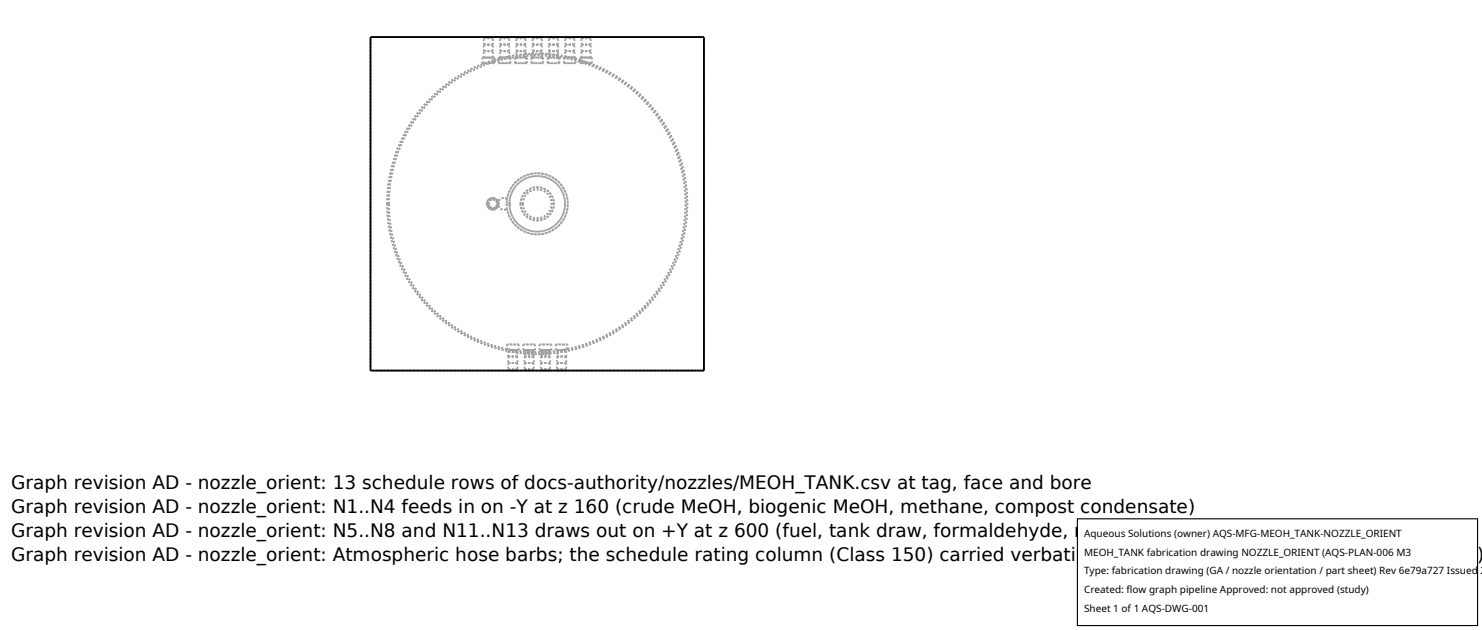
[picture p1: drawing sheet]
<svg xmlns="http://www.w3.org/2000/svg" width="212mm" height="90mm" viewBox="0 0 212 90" stroke-linecap="round" stroke-linejoin="round" font-family="sans-serif">
<g fill="none" stroke="#a0a0a0" stroke-width=".26" stroke-dasharray=".3 .3" stroke-linecap="butt">
<path d="M68.9 9h.3M68.9 9v-.8M68.9 8.2h1.7M69.1 7.3h1.3M69.1 6.4h1.3M69.1 5.5h1.3M69.1 8.2h1.3M69.1 8.2v-.9M69.1 7.3v-.9M69.1 6.4v-.9M69.1 5.5v-.2M69.1 5.3h1.3"/>
<path d="M69.2 9l1.3-.4M69.2 9h1.3M70.4 8.2h-1.3M70.4 7.3h-1.3M70.4 6.4h-1.3M70.4 5.5h-1.3M70.4 5.3h-1.3M70.4 8.2v-.9M70.4 7.3v-.9M70.4 6.4v-.9M70.4 5.3v.2M70.5 8.6l.8-.2"/>
<path d="M70.5 9h.1M70.5 8.6v.4M70.6 9h-1.7M70.6 8.2h-1.7M70.6 8.2v.8M71.2 9h.1M71.2 8.2h.7M71.2 8.2v.8M71.3 8.4l.6-.2M71.3 8.4v.6M71.3 9h1.6M71.4 7.3h1.4"/>
<path d="M71.4 6.4h1.4M71.4 5.5h1.4M71.5 8.2h.4M71.5 8.2l-.1-.9M71.5 7.3h1.2M71.5 7.3l-.1-.9M71.5 6.4h1.2M71.5 6.4l-.1-.9M71.5 5.5h1.2M71.5 5.5v-.2M71.5 5.3h1.2M72.6 8.2h.1"/>
<path d="M72.6 8.2h.3M72.6 8.2v-.1M72.6 8.1l1.3-.2M72.6 8.1l-.7 .1M72.7 8.2h-1.2M72.7 7.3h-1.2M72.7 6.4h-1.2M72.7 5.5h-1.2M72.7 5.3h-1.2M72.7 8.2l.1-.9M72.7 7.3l.1-.9M72.7 6.4l.1-.9"/>
<path d="M72.7 5.3v.2M72.8 7.3h-1.4M72.8 6.4h-1.4M72.8 5.5h-1.4M72.9 8.2v.8M72.9 9h-1.7M72.9 8.2h-1.7M73.6 8.2v.8M73.6 8.2h.3M73.6 9h1.6M73.7 7.3h1.4M73.7 6.4h1.4"/>
<path d="M73.7 5.5h1.4M73.8 8.2l-.1-.9M73.8 8.2h.1M73.8 7.3h1.2M73.8 7.3l-.1-.9M73.8 6.4h1.2M73.8 6.4l-.1-.9M73.8 5.5h1.2M73.8 5.5v-.2M73.8 5.3h1.2M73.9 7.9v.3M74.9 8.2h.1"/>
<path d="M74.9 8.2l.1-.5M74.9 8.2h.3M75 7.7h1.2M75 7.7l-1.1 .2M75 8.2h-1.2M75 7.3h-1.2M75 6.4h-1.2M75 5.5h-1.2M75 5.3h-1.2M75 8.2l.1-.9M75 7.3l.1-.9M75 6.4l.1-.9"/>
<path d="M75 5.3v.2M75.1 7.3h-1.4M75.1 6.4h-1.4M75.1 5.5h-1.4M75.2 8.2v.8M75.2 8.2h-1.6M75.2 9h-1.6M75.9 8.2h.1M75.9 9h.1M75.9 8.2v.8M76 8.2h.2M76 8.2v.8"/>
<path d="M76 9h1.5M76 7.3h1.4M76 6.4h1.4M76 5.5h1.4M76.1 8.2l-.1-.9M76.1 8.2h.1M76.1 7.3h1.3M76.1 7.3l-.1-.9M76.1 6.4h1.3M76.1 6.4l-.1-.9M76.1 5.5h1.3M76.1 5.5v-.2"/>
<path d="M76.1 5.3h1.3M76.2 7.7v.5M77.3 8.2h.1M77.3 8.2v-.5M77.3 8.2h.2M77.3 7.7h1.2M77.3 7.7h-1.1M77.4 8.2h-1.3M77.4 7.3h-1.3M77.4 6.4h-1.3M77.4 5.5h-1.3M77.4 5.3h-1.3"/>
<path d="M77.4 8.2v-.9M77.4 7.3v-.9M77.4 6.4v-.9M77.4 5.3v.2M77.4 7.3h-1.4M77.4 6.4h-1.4M77.4 5.5h-1.4M77.5 8.2h.1M77.5 9h.1M77.5 8.2v.8M77.6 8.2h-1.7M77.6 9h-1.7"/>
<path d="M77.6 8.2v.8M78.2 8.2h.1M78.2 9h.1M78.2 8.2v.8M78.3 8.2h.2M78.3 8.2v.8M78.3 9h1.5M78.4 7.3h1.3M78.4 6.4h1.3M78.4 5.5h1.3M78.4 8.2v-.9M78.4 8.2h.1"/>
<path d="M78.4 7.3v-.9M78.4 6.4v-.9M78.4 5.5v-.2M78.4 5.3h1.3M78.5 7.7v.5M79.6 8.2h.1M79.6 8.2v-.3M79.6 8.2h.2M79.6 7.9l1.2 .2M79.6 7.9l-1.1-.2M79.7 8.2h-1.3M79.7 7.3h-1.3"/>
<path d="M79.7 6.4h-1.3M79.7 5.5h-1.3M79.7 5.3h-1.3M79.7 8.2v-.9M79.7 7.3v-.9M79.7 6.4v-.9M79.7 5.3v.2M79.8 8.2h.1M79.8 9h.1M79.8 8.2v.8M79.9 8.2h-1.7M79.9 9h-1.7"/>
<path d="M79.9 8.2v.8M80.5 8.2h1.7M80.5 9h.1M80.5 8.2v.8M80.6 8.2h-.1M80.6 8.2h.3M80.6 8.2v.8M80.6 9h1.6M80.7 7.3h1.4M80.7 6.4h1.4M80.7 5.5h1.4M80.8 8.2l-.1-.9"/>
<path d="M80.8 8.2h.1M80.8 7.3h1.2M80.8 7.3l-.1-.9M80.8 6.4h1.2M80.8 6.4l-.1-.9M80.8 5.5h1.2M80.8 5.5v-.2M80.8 5.3h1.2M80.8 8.1l.1 .1M81.6 8.2l.6 .2M81.6 8.2l-.8-.1M81.6 8.2h.4"/>
<path d="M82 8.2h-1.2M82 7.3h-1.2M82 6.4h-1.2M82 5.5h-1.2M82 5.3h-1.2M82 8.2l.1-.9M82 7.3l.1-.9M82 6.4l.1-.9M82 5.3v.2M82.1 7.3h-1.4M82.1 6.4h-1.4M82.1 5.5h-1.4"/>
<path d="M82.2 8.4l.7 .2M82.2 8.4v.6M82.2 8.2h-.6M82.2 9h-1.7M82.2 8.2v.8M82.9 9v-.8M82.9 8.2h1.7M82.9 8.6l1.3 .4M82.9 8.6v.4M82.9 9h1.3M83 7.3h1.4M83 6.4h1.4"/>
<path d="M83 5.5h1.4M83.1 8.2h1.2M83.1 8.2l-.1-.9M83.1 7.3h1.2M83.1 7.3l-.1-.9M83.1 6.4h1.2M83.1 6.4l-.1-.9M83.1 5.5h1.2M83.1 5.5v-.2M83.1 5.3h1.2M84.2 9l2.8 1.3 2.3 1.5 2.3 1.9 1.9 2 1.6 2.4 1.3 2.5 1 2.7 .6 3.1 .2 2.8-.3 3-.6 2.9-1 2.7-1.4 2.7-1.7 2.3-2.1 2.2-2.3 1.8-2.4 1.4-2.7 1.2-2.8 .7-2.9 .4h-2.9l-3.1-.5-2.8-.8-2.5-1.2-2.4-1.4-2.3-2-1.9-2-1.7-2.4-1.3-2.5-1-2.8-.6-2.9-.2-2.9M84.2 9h.4"/>
<path d="M84.3 8.2h-1.2M84.3 7.3h-1.2M84.3 6.4h-1.2M84.3 5.5h-1.2M84.3 5.3h-1.2M84.3 8.2l.1-.9M84.3 7.3l.1-.9M84.3 6.4l.1-.9M84.3 5.3v.2M84.4 7.3h-1.4M84.4 6.4h-1.4M84.4 5.5h-1.4"/>
<path d="M84.6 9h-1.7M84.6 8.2h-1.7M84.6 8.2v.8M100.5 5.3h-47.6M55.3 29.1l.1 2.1 .3 2.1 .5 2 .7 1.9 .9 1.9 1 1.8 1.3 1.7 1.4 1.5 1.4 1.4 1.8 1.3 1.8 1.1 2 1 2.1 .7 2 .5 2.1 .3 1.9 .1 2.1-.1 2-.2 2-.5 2-.7 2-.9 1.7-1 1.7-1.3 1.7-1.4 1.4-1.6 1.3-1.8 1.1-1.8 .9-1.9 .7-1.8 .5-2.1 .3-2 .2-2.2-.1-2.1-.3-2-.5-1.9-.7-2-.8-1.8-1.1-2-1.3-1.8-1.4-1.5-1.4-1.3-1.8-1.4-1.9-1.1-1.9-.9-1.8-.7-2-.6-2.1-.3-2.2-.1-2.2 .1-2 .3-1.9 .4-2.1 .7-2 1-1.7 1-1.7 1.2-1.6 1.4-1.4 1.6-1.3 1.6-1.1 1.8-.9 2-.8 2.1-.5 2-.3 2.1-.1 2.1M55.3 29.1l.2-3.1 .7-3.2 1.2-3 1.7-2.8 2-2.6 2.4-2.2 2.8-1.8 2.9-1.4M55.5 29.1l.1-2.1 .3-2 .5-2 .7-1.9 .8-1.8 1.1-1.8 1.2-1.6 1.4-1.7 1.6-1.4 1.6-1.2 1.8-1.1 1.9-.9 1.9-.7 2.2-.6 2-.3 2-.1 2.2 .1 2.1 .3 1.9 .5 2 .7 1.7 .8 1.8 1.1 1.6 1.1 1.7 1.5 1.4 1.5 1.3 1.7 1 1.8 1 1.9 .7 1.9 .5 2.2 .3 2 .1 2-.1 2.2-.3 2.1-.5 1.9-.7 1.9-.8 1.8-1 1.8-1.2 1.6-1.5 1.7-1.5 1.4-1.7 1.2-1.7 1.1-1.9 .9-2 .7-2.1 .6-2.1 .3-2 .1-2.2-.1-2-.3-1.9-.5-2-.7-1.8-.8-1.8-1.1-1.6-1.1-1.6-1.5-1.5-1.6-1.3-1.7-1-1.8-1-2-.7-1.9-.5-1.9-.3-2.1-.1-2.1M69.5 29.1l.3 .6 .5 .2 .6-.1 .3-.7-.2-.6-.6-.2-.6 .2-.3 .6M69.5 29.1l.3-.6 .5-.2 .6 .2 .3 .6-.2 .6-.6 .2-.6-.2-.3-.6M69.7 29.1l.2-.5 .5-.2 .5 .2 .2 .5-.2 .5-.5 .2-.5-.2-.2-.5M69.7 29.1l.2-.4 .5-.2 .4 .1 .2 .5-.1 .4-.5 .3-.5-.2-.2-.5M69.8 29.1l.1-.4 .5-.2 .4 .1 .2 .5-.2 .4-.4 .2-.4-.1-.2-.5"/>
<path d="M72.4 29.1v.7M72.4 29.1l.1 .9 .2 .7 .3 .7 .6 .7 .6 .6 .8 .4 .8 .3 .9 .1 .8-.1 .9-.2 .7-.4 .7-.6 .5-.6 .5-.8 .2-.8 .1-.9-.1-.8-.2-.9-.4-.6-.5-.7-.7-.6-.7-.4-.8-.3-.9-.1-.9 .1-.8 .2-.8 .5-.6 .5-.6 .7-.4 .7-.2 .8-.1 .9M72.4 28.4l-.4-.1h-.4l-.3 .3-.2 .5 .1 .4 .3 .3 .5 .1 .4-.1M72.4 29.8l.2 .8 .4 .7 .5 .7 .6 .6 1.3 .7 1.6 .2 .8-.2 .8-.2 1.3-1 .5-.6 .4-.7 .2-.8 .1-.8-.1-.8-.2-.8-.3-.7-.5-.7-.6-.5-.7-.5-.8-.3-.8-.1h-.8l-.8 .1-.8 .3-.6 .5-.6 .5-.5 .7-.4 .7-.2 .8M72.4 28.4v.7M72.8 29.1v.3M72.8 29.1v.8l.3 .8 .8 1.2 .6 .5 .7 .3 .7 .3 .8 .1 .7-.1 .8-.2 .7-.4 .6-.4 .5-.7 .4-.7 .2-.7 .1-.8-.1-.7-.2-.8-.4-.7-.5-.6-.6-.5-.7-.4-1.4-.3-.8 .1-.8 .2-.7 .4-.5 .5-.5 .5-.4 .7-.3 .8v.8M72.8 28.8v.3M72.8 29.4l.3 1.4 .9 1.2 .6 .5 .7 .3 .8 .2 .8 .1 .8-.2 .7-.2 1.2-.9 .8-1.2 .3-1.5-.3-1.4-.3-.7-.5-.6-1.2-.9-.7-.2-.8-.2-.8 .1-.8 .2-.7 .3-.6 .5-.9 1.2-.3 1.4M72.8 28.8v.6M72.8 29.4v-.6M74.3 29.1l.2 .9 .5 .7 .7 .6 1 .2 .9-.2 .8-.5 .5-.7 .2-1-.1-.9-.5-.7-.8-.6-.9-.2-1 .2-.7 .5-.6 .8-.2 .9"/>
<path d="M74.3 29.1l.2-.9 .5-.7 .7-.6 1-.2 .9 .2 .8 .5 .5 .7 .2 1-.1 .9-.5 .7-.8 .6-.9 .2-1-.2-.7-.5-.6-.8-.2-.9M74.7 29.1l.1-.8 .5-.7 .7-.4 .7-.2 .9 .2 .6 .5 .4 .6 .2 .8-.2 .8-.4 .7-.6 .4-.9 .2-.7-.2-.7-.4-.5-.7-.1-.8M74.7 29.1l.1 .8 .5 .7 .7 .4 .7 .2 .9-.2 .6-.4 .4-.7 .2-.8-.2-.8-.4-.6-.6-.5-.9-.2-.7 .2-.7 .4-.5 .7-.1 .8M52.9 52.9v-47.6M72.4 49.9l.7 .1M72.4 49.2h1.7M72.4 49.2v.7M72.6 50.9h1.3M72.6 51.8h1.3M72.6 52.8h1.3M72.6 50.1l1.3 .2M72.6 50.1v.8"/>
<path d="M72.6 50.9v.9M72.6 51.8v1M72.6 52.8v.1M72.6 52.9h1.3M73.1 50l-.7-.1M73.1 50l.8 .1M73.1 50h.8M73.1 50h1M73.9 50.9h-1.3M73.9 51.8h-1.3M73.9 52.8h-1.3M73.9 52.9h-1.3"/>
<path d="M73.9 50h-.8M73.9 50.9v.9M73.9 51.8v1M73.9 52.9v-.1M73.9 50v.1M73.9 50.1l-.8-.1M73.9 50.3l-1.3-.2M73.9 50.3v.6M74.1 49.2h-1.7M74.1 50h-1M74.1 50v-.8M74.7 50h1.7"/>
<path d="M74.7 49.2v.8M74.7 49.2h1.7M74.9 50.9h1.4M74.9 51.8h1.4M74.9 52.8h1.4M74.9 50.5h1.3M74.9 50.5v.4M74.9 50.2l1.3 .1M74.9 50.9h1.3M74.9 50.9v.9M74.9 51.8h1.3M74.9 51.8v1"/>
<path d="M74.9 52.8h1.3M74.9 52.8v.1M74.9 52.9h1.3M74.9 50v.2M74.9 50h1.3M76.2 50.9h-1.3M76.2 51.8h-1.3M76.2 52.8h-1.3M76.2 52.9h-1.3M76.2 50h-1.3M76.2 50.9l.1 .9M76.2 51.8l.1 1"/>
<path d="M76.2 52.9v-.1M76.2 50v.3M76.2 50.3l-1.3-.1M76.2 50.5h-1.3M76.2 50.5l.1 .4M76.3 50.9h-1.4M76.3 51.8h-1.4M76.3 52.8h-1.4M76.4 50h-1.7M76.4 49.2h-1.7M76.4 50v-.8M77.1 50h1.6"/>
<path d="M77.1 49.2v.8M77.1 49.2h1.6M77.2 50.9h1.4M77.2 51.8h1.4M77.2 52.8h1.4M77.2 50.5h1.4M77.2 50.5v.4M77.3 50.3l1.2-.1M77.3 50.9h1.2M77.3 50.9l-.1 .9M77.3 51.8h1.2M77.3 51.8l-.1 1"/>
<path d="M77.3 52.8h1.2M77.3 52.8v.1M77.3 52.9h1.2M77.3 50v.3M77.3 50h1.2M78.5 50.9h-1.2M78.5 51.8h-1.2M78.5 52.8h-1.2M78.5 52.9h-1.2M78.5 50h-1.2M78.5 50.9l.1 .9M78.5 51.8l.1 1"/>
<path d="M78.5 52.9v-.1M78.5 50v.2M78.5 50.2l-1.2 .1M78.6 50.5h-1.4M78.6 50.5v.4M78.6 50.9h-1.4M78.6 51.8h-1.4M78.6 52.8h-1.4M78.7 50h-1.6M78.7 49.2h-1.6M78.7 50v-.8M79.4 49.2h1.7"/>
<path d="M79.4 49.2v.8M79.4 50h1M79.5 50.9h1.4M79.5 51.8h1.4M79.5 52.8h1.4M79.6 50.3l1.2-.2M79.6 50.3l-.1 .6M79.6 50.1l.8-.1M79.6 50.9h1.2M79.6 50.9l-.1 .9M79.6 51.8h1.2M79.6 51.8l-.1 1"/>
<path d="M79.6 52.8h1.2M79.6 52.8v.1M79.6 52.9h1.2M79.6 50h.8M79.6 50v.1M80.4 50l.7-.1M80.4 50l-.8 .1M80.4 50h-.8M80.4 50h-1M80.8 50.9h-1.2M80.8 51.8h-1.2M80.8 52.8h-1.2"/>
<path d="M80.8 52.9h-1.2M80.8 50.9l.1 .9M80.8 51.8l.1 1M80.8 52.9v-.1M80.8 50.1l-1.2 .2M80.8 50.1l.1 .8M80.9 50.9h-1.4M80.9 51.8h-1.4M80.9 52.8h-1.4M81.1 49.9l-.7 .1M81.1 49.2h-1.7M81.1 49.9v-.7"/>
<path d="M100.5 52.9v-47.6M100.5 52.9h-47.6"/>
</g>
<path d="M52.9 5.3h47.6v47.6h-47.6z" fill="none" stroke="#000" stroke-width=".26"/>
<path d="M153.9 74.1h57.1v15.2h-57.1z" fill="#fff" stroke="#000" stroke-width=".16"/>
<g font-size="2.6">
<text x="1.6" y="69.8">Graph revision AD - nozzle_orient: 13 schedule rows of docs-authority/nozzles/MEOH_TANK.csv at tag, face and bore</text>
<text x="1.6" y="73.3">Graph revision AD - nozzle_orient: N1..N4 feeds in on -Y at z 160 (crude MeOH, biogenic MeOH, methane, compost condensate)</text>
<text x="1.6" y="76.7">Graph revision AD - nozzle_orient: N5..N8 and N11..N13 draws out on +Y at z 600 (fuel, tank draw, formaldehyde, methylamine, product, VDF and TFE carbon</text>
<text x="1.6" y="80.2">Graph revision AD - nozzle_orient: Atmospheric hose barbs; the schedule rating column (Class 150) carried verbatim as text - no flange drawn (duty section 4)</text>
</g>
<g font-size="1.4">
<text x="154.8" y="76.6">Aqueous Solutions (owner) AQS-MFG-MEOH_TANK-NOZZLE_ORIENT</text>
<text x="154.8" y="79.3">MEOH_TANK fabrication drawing NOZZLE_ORIENT (AQS-PLAN-006 M3</text>
<text x="154.8" y="82">Type: fabrication drawing (GA / nozzle orientation / part sheet) Rev 6e79a727 Issued 2</text>
<text x="154.8" y="84.7">Created: flow graph pipeline Approved: not approved (study)</text>
<text x="154.8" y="87.4">Sheet 1 of 1 AQS-DWG-001</text>
</g>
</svg>
